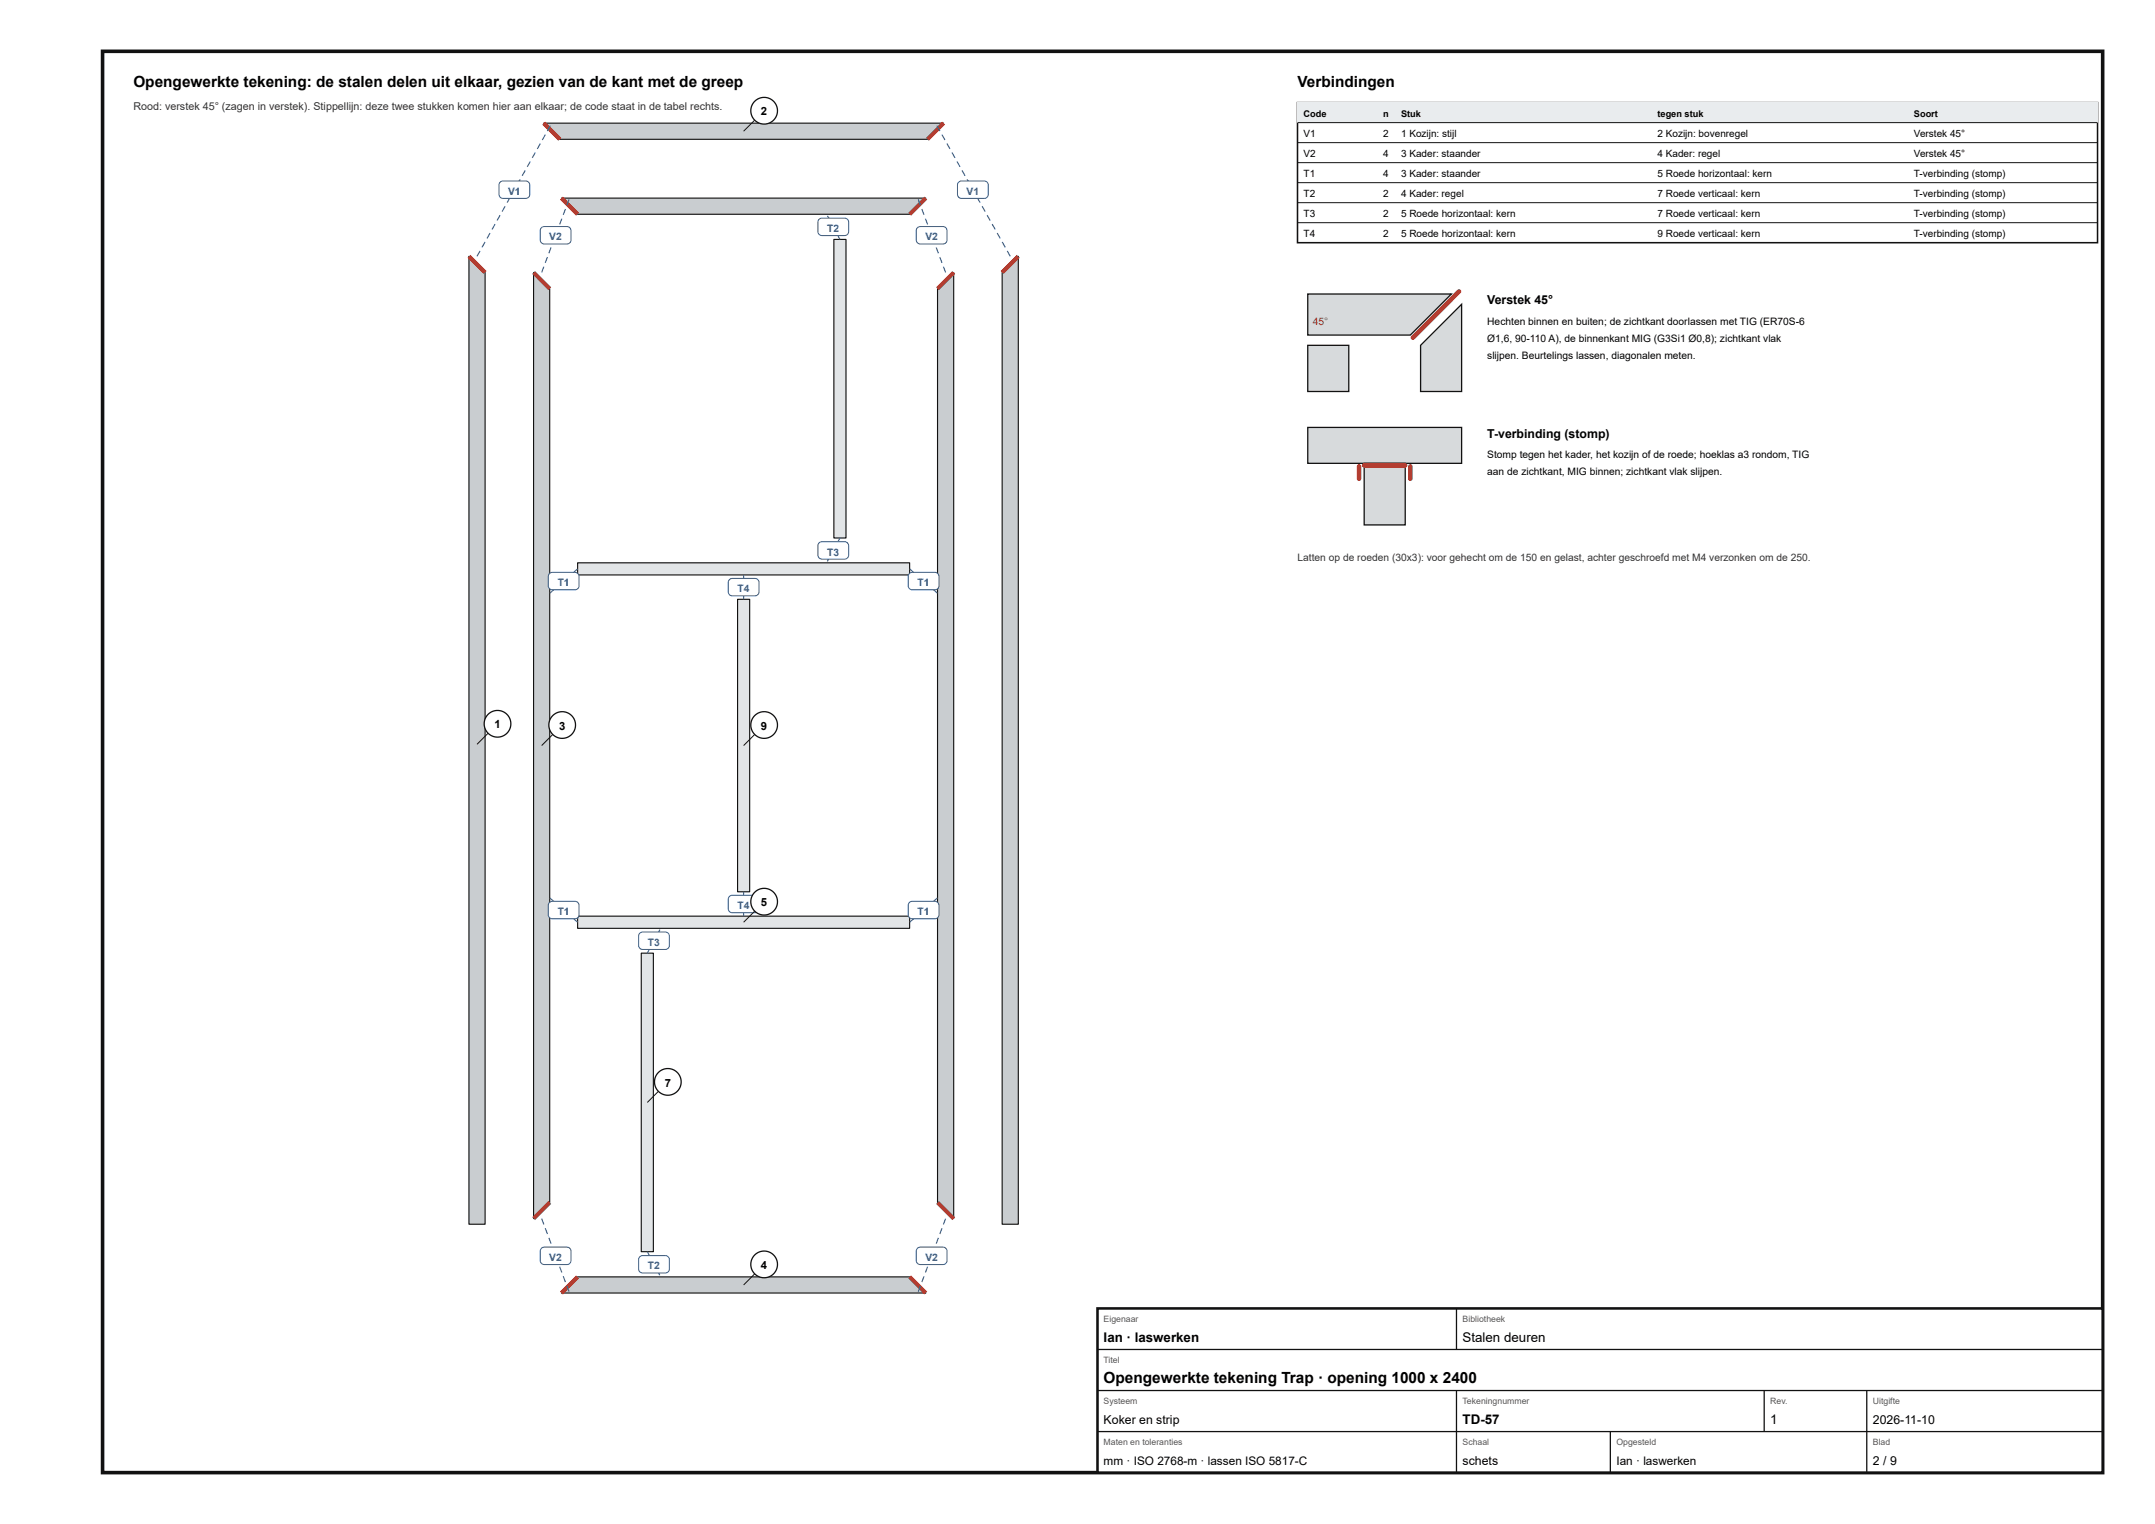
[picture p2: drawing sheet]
<svg xmlns="http://www.w3.org/2000/svg" width="420mm" height="297mm" viewBox="0 0 420 297" stroke-linecap="round" stroke-linejoin="round" font-family="sans-serif">
<path d="M20 10h390v277h-390z" fill="none" stroke="#111" stroke-width=".7" stroke-linecap="butt"/>
<path d="M91.4 50l3.2 3.1v185.5h-3.2z" fill="#c9cdd0"/>
<path d="M91.4 50l3.2 3.1v185.5h-3.2z" fill="none" stroke="#111" stroke-width=".22"/>
<path d="M91.4 50l3.2 3.1" fill="none" stroke="#c0392b" stroke-width=".8" stroke-linecap="butt"/>
<path d="M198.6 50v188.6h-3.2v-185.5z" fill="#c9cdd0"/>
<path d="M198.6 50v188.6h-3.2v-185.5z" fill="none" stroke="#111" stroke-width=".22"/>
<path d="M198.6 50l-3.2 3.1" fill="none" stroke="#c0392b" stroke-width=".8" stroke-linecap="butt"/>
<path d="M106 24h78l-3.2 3.2h-71.6z" fill="#c9cdd0"/>
<path d="M106 24h78l-3.2 3.2h-71.6z" fill="none" stroke="#111" stroke-width=".22"/>
<path d="M106 24l3.2 3.2M184 24l-3.2 3.2" fill="none" stroke="#c0392b" stroke-width=".8" stroke-linecap="butt"/>
<path d="M104 53.1l3.2 3.2v178l-3.2 3.2z" fill="#c9cdd0"/>
<path d="M104 53.1l3.2 3.2v178l-3.2 3.2z" fill="none" stroke="#111" stroke-width=".22"/>
<path d="M104 53.1l3.2 3.2M107.2 234.3l-3.2 3.2" fill="none" stroke="#c0392b" stroke-width=".8" stroke-linecap="butt"/>
<path d="M186 53.1v184.4l-3.2-3.2v-178z" fill="#c9cdd0"/>
<path d="M186 53.1v184.4l-3.2-3.2v-178z" fill="none" stroke="#111" stroke-width=".22"/>
<path d="M186 53.1l-3.2 3.2M182.8 234.3l3.2 3.2" fill="none" stroke="#c0392b" stroke-width=".8" stroke-linecap="butt"/>
<path d="M112.6 248.8h64.8l3.1 3.2h-71z" fill="#c9cdd0"/>
<path d="M112.6 248.8h64.8l3.1 3.2h-71z" fill="none" stroke="#111" stroke-width=".22"/>
<path d="M112.6 248.8l-3.1 3.2M177.4 248.8l3.1 3.2" fill="none" stroke="#c0392b" stroke-width=".8" stroke-linecap="butt"/>
<path d="M109.5 38.6h71l-3.1 3.2h-64.8z" fill="#c9cdd0"/>
<path d="M109.5 38.6h71l-3.1 3.2h-64.8z" fill="none" stroke="#111" stroke-width=".22"/>
<path d="M109.5 38.6l3.1 3.2M180.5 38.6l-3.1 3.2" fill="none" stroke="#c0392b" stroke-width=".8" stroke-linecap="butt"/>
<path d="M112.6 178.5h64.8v2.4h-64.8z" fill="#e2e5e7"/>
<path d="M112.6 178.5h64.8v2.4h-64.8z" fill="none" stroke="#111" stroke-width=".22"/>
<path d="M112.6 109.7h64.8v2.3h-64.8z" fill="#e2e5e7"/>
<path d="M112.6 109.7h64.8v2.3h-64.8z" fill="none" stroke="#111" stroke-width=".22"/>
<path d="M125 185.8h2.4v58.1h-2.4z" fill="#e2e5e7"/>
<path d="M125 185.8h2.4v58.1h-2.4z" fill="none" stroke="#111" stroke-width=".22"/>
<path d="M143.8 116.8h2.4v57h-2.4z" fill="#e2e5e7"/>
<path d="M143.8 116.8h2.4v57h-2.4z" fill="none" stroke="#111" stroke-width=".22"/>
<path d="M162.6 46.7h2.4v58.1h-2.4z" fill="#e2e5e7"/>
<path d="M162.6 46.7h2.4v58.1h-2.4z" fill="none" stroke="#111" stroke-width=".22"/>
<path d="M93.5 48.9l.2 .1-.6 1-.2-.1zM94.5 47.1l.2 .1-.6 1.1-.2-.1zM95.5 45.4l.2 .1-.6 1-.2-.1zM96.4 43.6l.2 .1-.6 1.1-.1-.1zM97.4 41.9l.2 .1-.6 1-.2-.1zM98.4 40.1l.2 .1-.6 1.1-.2-.1zM99.4 38.4l.2 .1-.6 1-.2-.1zM100.4 36.6l.2 .2-.6 1-.2-.1zM101.3 34.9l.2 .1-.6 1.1-.1-.2zM102.3 33.2l.2 .1-.6 1-.2-.1zM103.3 31.4l.2 .1-.6 1.1-.2-.1zM104.3 29.7l.2 .1-.6 1-.2-.1zM105.3 27.9l.1 .1-.5 1.1-.2-.1zM106.2 26.2l.2 .1-.6 1-.2-.1zM107.2 24.4l.2 .1-.6 1.1-.2-.1z" fill="#1f5fa8"/>
<path d="M97.5 35.5l.6-.2h4.4a.8 .8 0 0 1 .8 .8v1.8a.8 .8 0 0 1-.8 .8h-4.4a.8 .8 0 0 1-.8-.8v-2z" fill="#fff"/>
<path d="M97.5 35.5l.6-.2h4.4a.8 .8 0 0 1 .8 .8v1.8a.8 .8 0 0 1-.8 .8h-4.4a.8 .8 0 0 1-.8-.8v-2z" fill="none" stroke="#1f5fa8" stroke-width=".2"/>
<path d="M196.3 49l.2-.1 .6 1-.2 .1zM195.3 47.2l.2-.1 .6 1.1-.2 .1zM194.3 45.5l.2-.1 .6 1-.2 .1zM193.4 43.7l.2-.1 .5 1.1-.1 .1zM192.4 42l.2-.1 .6 1-.2 .1zM191.4 40.2l.2-.1 .6 1.1-.2 .1zM190.4 38.5l.2-.1 .6 1-.2 .1zM189.4 36.8l.2-.2 .6 1.1-.2 .1zM188.5 35l.2-.1 .5 1-.1 .2zM187.5 33.3l.2-.1 .6 1-.2 .1zM186.5 31.5l.2-.1 .6 1.1-.2 .1zM185.5 29.8l.2-.1 .6 1-.2 .1zM184.5 28l.2-.1 .6 1.1-.2 .1zM183.6 26.3l.2-.1 .5 1-.1 .1zM182.6 24.5l.2-.1 .6 1.1-.2 .1z" fill="#1f5fa8"/>
<path d="M186.9 35.5l.6-.2h4.4a.8 .8 0 0 1 .8 .8v1.8a.8 .8 0 0 1-.8 .8h-4.4a.8 .8 0 0 1-.8-.8v-2z" fill="#fff"/>
<path d="M186.9 35.5l.6-.2h4.4a.8 .8 0 0 1 .8 .8v1.8a.8 .8 0 0 1-.8 .8h-4.4a.8 .8 0 0 1-.8-.8v-2z" fill="none" stroke="#1f5fa8" stroke-width=".2"/>
<path d="M105.5 237.5h.2l.4 1.1-.2 .1zM106.2 239.4l.2-.1 .4 1.2h-.2zM106.9 241.3l.2-.1 .4 1.1-.2 .1zM107.6 243.2l.2-.1 .4 1.1-.2 .1zM108.3 245h.2l.4 1.1-.2 .1zM109 246.9l.2-.1 .5 1.1-.3 .1zM109.7 248.8l.2-.1 .5 1.1-.3 .1zM110.4 250.6h.2l.5 1.1-.3 .1z" fill="#1f5fa8"/>
<path d="M105.6 243.3l.5-.3h4.4a.8 .8 0 0 1 .8 .8v1.8a.8 .8 0 0 1-.8 .8h-4.4a.8 .8 0 0 1-.8-.8l.1-1.9z" fill="#fff"/>
<path d="M105.6 243.3l.5-.3h4.4a.8 .8 0 0 1 .8 .8v1.8a.8 .8 0 0 1-.8 .8h-4.4a.8 .8 0 0 1-.8-.8l.1-1.9z" fill="none" stroke="#1f5fa8" stroke-width=".2"/>
<path d="M105.9 51.9l.2 .1-.4 1.1h-.2zM106.6 50.1h.2l-.4 1.2-.2-.1zM107.3 48.2l.2 .1-.4 1.1-.2-.1zM108 46.3l.2 .1-.4 1.1-.2-.1zM108.7 44.4l.3 .1-.5 1.1h-.2zM109.4 42.6l.3 .1-.5 1.1-.2-.1zM110.1 40.7l.3 .1-.5 1.1-.2-.1zM110.9 38.8l.2 .1-.5 1.1h-.2z" fill="#1f5fa8"/>
<path d="M105.6 44.4l.5-.2h4.4a.8 .8 0 0 1 .8 .8v1.8a.8 .8 0 0 1-.8 .8h-4.4a.8 .8 0 0 1-.8-.8l.1-2z" fill="#fff"/>
<path d="M105.6 44.4l.5-.2h4.4a.8 .8 0 0 1 .8 .8v1.8a.8 .8 0 0 1-.8 .8h-4.4a.8 .8 0 0 1-.8-.8l.1-2z" fill="none" stroke="#1f5fa8" stroke-width=".2"/>
<path d="M184.3 237.5h.2l-.4 1.2-.2-.1zM183.6 239.3l.2 .1-.4 1.1h-.2zM182.9 241.2l.2 .1-.4 1.1-.2-.1zM182.2 243.1l.2 .1-.4 1.1-.2-.1zM181.5 245h.2l-.4 1.2-.3-.1zM180.8 246.8l.2 .1-.4 1.1-.3-.1zM180.1 248.7l.2 .1-.4 1.1-.3-.1zM179.4 250.6h.2l-.4 1.2-.3-.1z" fill="#1f5fa8"/>
<path d="M178.9 243.3l.6-.3h4.4a.8 .8 0 0 1 .8 .8v1.8a.8 .8 0 0 1-.8 .8h-4.4a.8 .8 0 0 1-.8-.8v-1.9z" fill="#fff"/>
<path d="M178.9 243.3l.6-.3h4.4a.8 .8 0 0 1 .8 .8v1.8a.8 .8 0 0 1-.8 .8h-4.4a.8 .8 0 0 1-.8-.8v-1.9z" fill="none" stroke="#1f5fa8" stroke-width=".2"/>
<path d="M183.9 52l.2-.1 .4 1.2h-.2zM183.2 50.1h.2l.4 1.1-.2 .1zM182.5 48.3l.2-.1 .4 1.1-.2 .1zM181.7 46.4l.3-.1 .4 1.1-.2 .1zM181 44.5l.3-.1 .4 1.2h-.2zM180.3 42.7l.3-.1 .4 1.1-.2 .1zM179.6 40.8l.2-.1 .5 1.1-.2 .1zM178.9 38.9l.2-.1 .5 1.2h-.2z" fill="#1f5fa8"/>
<path d="M178.9 44.4l.6-.2h4.4a.8 .8 0 0 1 .8 .8v1.8a.8 .8 0 0 1-.8 .8h-4.4a.8 .8 0 0 1-.8-.8v-2z" fill="#fff"/>
<path d="M178.9 44.4l.6-.2h4.4a.8 .8 0 0 1 .8 .8v1.8a.8 .8 0 0 1-.8 .8h-4.4a.8 .8 0 0 1-.8-.8v-2z" fill="none" stroke="#1f5fa8" stroke-width=".2"/>
<path d="M111.8 178.9l.9 .7-.1 .2-.9-.8zM110.3 177.5l.9 .8-.1 .2-1-.8zM108.8 176.2l.9 .8-.2 .2-.9-.8zM107.3 174.9l.9 .8-.2 .2-.9-.8z" fill="#1f5fa8"/>
<path d="M107.1 175.9l.6-.2h4.4a.8 .8 0 0 1 .8 .8v1.8a.8 .8 0 0 1-.8 .8h-4.4a.8 .8 0 0 1-.8-.8v-2z" fill="#fff"/>
<path d="M107.1 175.9l.6-.2h4.4a.8 .8 0 0 1 .8 .8v1.8a.8 .8 0 0 1-.8 .8h-4.4a.8 .8 0 0 1-.8-.8v-2z" fill="none" stroke="#1f5fa8" stroke-width=".2"/>
<path d="M177.3 179.6l.9-.7 .1 .1-.9 .8zM178.8 178.3l.9-.8 .2 .2-1 .8zM180.3 177l.9-.8 .2 .2-.9 .8zM181.8 175.7l.9-.8 .2 .2-.9 .8z" fill="#1f5fa8"/>
<path d="M177.3 175.9l.6-.2h4.4a.8 .8 0 0 1 .8 .8v1.8a.8 .8 0 0 1-.8 .8h-4.4a.8 .8 0 0 1-.8-.8v-2z" fill="#fff"/>
<path d="M177.3 175.9l.6-.2h4.4a.8 .8 0 0 1 .8 .8v1.8a.8 .8 0 0 1-.8 .8h-4.4a.8 .8 0 0 1-.8-.8v-2z" fill="none" stroke="#1f5fa8" stroke-width=".2"/>
<path d="M111.7 111.6l.9-.8 .1 .2-.9 .7zM110.1 112.9l1-.8 .1 .2-.9 .8zM108.6 114.2l.9-.8 .2 .2-.9 .8zM107.1 115.5l.9-.8 .2 .2-.9 .8z" fill="#1f5fa8"/>
<path d="M107.1 111.8l.6-.3h4.4a.8 .8 0 0 1 .8 .8v1.8a.8 .8 0 0 1-.8 .8h-4.4a.8 .8 0 0 1-.8-.8v-1.9z" fill="#fff"/>
<path d="M107.1 111.8l.6-.3h4.4a.8 .8 0 0 1 .8 .8v1.8a.8 .8 0 0 1-.8 .8h-4.4a.8 .8 0 0 1-.8-.8v-1.9z" fill="none" stroke="#1f5fa8" stroke-width=".2"/>
<path d="M177.4 110.8l.9 .8-.1 .1-.9-.7zM178.9 112.1l1 .8-.2 .2-.9-.8zM180.5 113.4l.9 .8-.2 .2-.9-.8zM182 114.7l.9 .8-.2 .2-.9-.8z" fill="#1f5fa8"/>
<path d="M177.3 111.8l.6-.3h4.4a.8 .8 0 0 1 .8 .8v1.8a.8 .8 0 0 1-.8 .8h-4.4a.8 .8 0 0 1-.8-.8v-1.9z" fill="#fff"/>
<path d="M177.3 111.8l.6-.3h4.4a.8 .8 0 0 1 .8 .8v1.8a.8 .8 0 0 1-.8 .8h-4.4a.8 .8 0 0 1-.8-.8v-1.9z" fill="none" stroke="#1f5fa8" stroke-width=".2"/>
<path d="M126.1 244l.2-.1 .6 1-.2 .2zM127.1 245.8l.1-.1 .6 1-.2 .1zM128 247.5l.2-.1 .5 1.1-.2 .1z" fill="#1f5fa8"/>
<path d="M124.8 244.9l.5-.2h4.4a.8 .8 0 0 1 .8 .8v1.8a.8 .8 0 0 1-.8 .8h-4.4a.8 .8 0 0 1-.8-.8v-2z" fill="#fff"/>
<path d="M124.8 244.9l.5-.2h4.4a.8 .8 0 0 1 .8 .8v1.8a.8 .8 0 0 1-.8 .8h-4.4a.8 .8 0 0 1-.8-.8v-2z" fill="none" stroke="#1f5fa8" stroke-width=".2"/>
<path d="M126.7 184.6l.2 .2-.6 1-.2-.1zM127.6 182.9l.2 .1-.5 1-.2-.1zM128.6 181.1l.2 .1-.6 1.1-.2-.1z" fill="#1f5fa8"/>
<path d="M124.8 181.9l.5-.3h4.4a.8 .8 0 0 1 .8 .8v1.8a.8 .8 0 0 1-.8 .8h-4.4a.8 .8 0 0 1-.8-.8v-1.9z" fill="#fff"/>
<path d="M124.8 181.9l.5-.3h4.4a.8 .8 0 0 1 .8 .8v1.8a.8 .8 0 0 1-.8 .8h-4.4a.8 .8 0 0 1-.8-.8v-1.9z" fill="none" stroke="#1f5fa8" stroke-width=".2"/>
<path d="M144.9 173.8h.2v1.2h-.2zM144.9 175.8h.2v1.2h-.2zM144.9 177.8h.2v.7h-.2z" fill="#1f5fa8"/>
<path d="M142.2 174.7l.6-.2h4.4a.8 .8 0 0 1 .8 .8v1.8a.8 .8 0 0 1-.8 .8h-4.4a.8 .8 0 0 1-.8-.8v-2z" fill="#fff"/>
<path d="M142.2 174.7l.6-.2h4.4a.8 .8 0 0 1 .8 .8v1.8a.8 .8 0 0 1-.8 .8h-4.4a.8 .8 0 0 1-.8-.8v-2z" fill="none" stroke="#1f5fa8" stroke-width=".2"/>
<path d="M144.9 115.6h.2v1.2h-.2zM144.9 113.6h.2v1.2h-.2zM144.9 112h.2v.8h-.2z" fill="#1f5fa8"/>
<path d="M142.2 113l.6-.3h4.4a.8 .8 0 0 1 .8 .8v1.8a.8 .8 0 0 1-.8 .8h-4.4a.8 .8 0 0 1-.8-.8v-1.9z" fill="#fff"/>
<path d="M142.2 113l.6-.3h4.4a.8 .8 0 0 1 .8 .8v1.8a.8 .8 0 0 1-.8 .8h-4.4a.8 .8 0 0 1-.8-.8v-1.9z" fill="none" stroke="#1f5fa8" stroke-width=".2"/>
<path d="M163.7 104.8l.2 .1-.6 1.1-.2-.1zM162.7 106.6l.2 .1-.5 1-.2-.1zM161.8 108.3l.2 .1-.6 1.1-.2-.1z" fill="#1f5fa8"/>
<path d="M159.7 105.8l.6-.2h4.4a.8 .8 0 0 1 .8 .8v1.8a.8 .8 0 0 1-.8 .8h-4.4a.8 .8 0 0 1-.8-.8v-2z" fill="#fff"/>
<path d="M159.7 105.8l.6-.2h4.4a.8 .8 0 0 1 .8 .8v1.8a.8 .8 0 0 1-.8 .8h-4.4a.8 .8 0 0 1-.8-.8v-2z" fill="none" stroke="#1f5fa8" stroke-width=".2"/>
<path d="M163.1 45.7l.2-.2 .6 1.1-.2 .1zM162.2 43.9l.2-.1 .5 1-.2 .1zM161.3 42.1l.1-.1 .6 1.1-.2 .1z" fill="#1f5fa8"/>
<path d="M159.7 42.7l.6-.2h4.4a.8 .8 0 0 1 .8 .8v1.8a.8 .8 0 0 1-.8 .8h-4.4a.8 .8 0 0 1-.8-.8v-1.9z" fill="#fff"/>
<path d="M159.7 42.7l.6-.2h4.4a.8 .8 0 0 1 .8 .8v1.8a.8 .8 0 0 1-.8 .8h-4.4a.8 .8 0 0 1-.8-.8v-1.9z" fill="none" stroke="#1f5fa8" stroke-width=".2"/>
<path d="M95.2 142.9l-2.2 2.2" fill="none" stroke="#111" stroke-width=".19"/>
<circle cx="97" cy="141.1" r="2.6" fill="#fff"/>
<circle cx="97" cy="141.1" r="2.6" fill="none" stroke="#111" stroke-width=".25"/>
<path d="M147.2 23.4l-2.2 2.2" fill="none" stroke="#111" stroke-width=".19"/>
<circle cx="149" cy="21.6" r="2.6" fill="#fff"/>
<circle cx="149" cy="21.6" r="2.6" fill="none" stroke="#111" stroke-width=".25"/>
<path d="M107.8 143.1l-2.2 2.2" fill="none" stroke="#111" stroke-width=".19"/>
<circle cx="109.6" cy="141.3" r="2.6" fill="#fff"/>
<circle cx="109.6" cy="141.3" r="2.6" fill="none" stroke="#111" stroke-width=".25"/>
<path d="M147.2 248.2l-2.2 2.2" fill="none" stroke="#111" stroke-width=".19"/>
<circle cx="149" cy="246.4" r="2.6" fill="#fff"/>
<circle cx="149" cy="246.4" r="2.6" fill="none" stroke="#111" stroke-width=".25"/>
<path d="M147.2 177.5l-2.2 2.2" fill="none" stroke="#111" stroke-width=".19"/>
<circle cx="149" cy="175.7" r="2.6" fill="#fff"/>
<circle cx="149" cy="175.7" r="2.6" fill="none" stroke="#111" stroke-width=".25"/>
<path d="M128.4 212.6l-2.2 2.2" fill="none" stroke="#111" stroke-width=".19"/>
<circle cx="130.2" cy="210.8" r="2.6" fill="#fff"/>
<circle cx="130.2" cy="210.8" r="2.6" fill="none" stroke="#111" stroke-width=".25"/>
<path d="M147.2 143.1l-2.2 2.2" fill="none" stroke="#111" stroke-width=".19"/>
<circle cx="149" cy="141.3" r="2.6" fill="#fff"/>
<circle cx="149" cy="141.3" r="2.6" fill="none" stroke="#111" stroke-width=".25"/>
<path d="M253 20h156v27.3h-156z" fill="none" stroke="#111" stroke-width=".3"/>
<path d="M253 20h156v3.9h-156z" fill="#e9ecee"/>
<path d="M253 23.9h156M253 27.8h156M253 31.7h156M253 35.6h156M253 39.5h156M253 43.4h156" fill="none" stroke="#111" stroke-width=".19"/>
<path d="M255 57.3h28l-8 8h-20z" fill="#d7dadc"/>
<path d="M255 57.3h28l-8 8h-20z" fill="none" stroke="#111" stroke-width=".25"/>
<path d="M255 67.3h8v9h-8z" fill="#d7dadc"/>
<path d="M255 67.3h8v9h-8z" fill="none" stroke="#111" stroke-width=".25"/>
<path d="M285 59.3v17h-8v-9z" fill="#d7dadc"/>
<path d="M285 59.3v17h-8v-9z" fill="none" stroke="#111" stroke-width=".25"/>
<path d="M284.5 56.8l-9 9" fill="none" stroke="#c0392b" stroke-width=".9"/>
<path d="M255 83.3h30v7h-30z" fill="#d7dadc"/>
<path d="M255 83.3h30v7h-30z" fill="none" stroke="#111" stroke-width=".25"/>
<path d="M266 90.3h8v12h-8z" fill="#d7dadc"/>
<path d="M266 90.3h8v12h-8z" fill="none" stroke="#111" stroke-width=".25"/>
<path d="M265 90.9v2.4M266 90.7h8M275 90.9v2.4" fill="none" stroke="#c0392b" stroke-width=".9"/>
<path d="M214 255h196v32h-196z" fill="#fff"/>
<path d="M214 255h196v32h-196z" fill="none" stroke="#111" stroke-width=".5"/>
<path d="M284 255v8M214 263h196M214 271h196M214 279h196M284 271v16M314 279v8M344 271v8M364 271v16" fill="none" stroke="#111" stroke-width=".25"/>
<g font-size="3">
<text x="26" y="17">Opengewerkte tekening: de stalen delen uit elkaar, gezien van de kant met de greep</text>
<text x="253" y="17">Verbindingen</text>
<text x="215.2" y="269.6">Opengewerkte tekening Trap · opening 1000 x 2400</text>
</g>
<g font-size="2.6">
<text x="215.2" y="261.6">Ian · laswerken</text>
<text x="285.2" y="261.6">Stalen deuren</text>
<text x="285.2" y="277.6">TD-57</text>
<text x="345.2" y="277.6">1</text>
</g>
<g font-size="2.4">
<text x="290" y="59.3">Verstek 45°</text>
<text x="290" y="85.3">T-verbinding (stomp)</text>
<text x="215.2" y="277.6">Koker en strip</text>
<text x="365.2" y="277.6">2026-11-10</text>
<text x="285.2" y="285.6">schets</text>
<text x="365.2" y="285.6">2 / 9</text>
</g>
<g font-size="2.3">
<text x="215.2" y="285.6">mm · ISO 2768-m · lassen ISO 5817-C</text>
<text x="315.2" y="285.6">Ian · laswerken</text>
</g>
<g font-size="2.2">
<text x="148.4" y="22.5">2</text>
<text x="96.4" y="142">1</text>
<text x="109" y="142.2">3</text>
<text x="148.4" y="142.2">9</text>
<text x="148.4" y="176.6">5</text>
<text x="129.6" y="211.7">7</text>
<text x="148.4" y="247.3">4</text>
</g>
<text font-size="2.1" fill="#333" x="26" y="21.5">Rood: verstek 45° (zagen in verstek). Stippellijn: deze twee stukken komen hier aan elkaar; de code staat in de tabel rechts.</text>
<g font-size="2" fill="#1f5fa8">
<text x="99.1" y="38">V1</text>
<text x="188.5" y="38">V1</text>
<text x="107.1" y="46.9">V2</text>
<text x="161.3" y="45.2">T2</text>
<text x="180.4" y="46.9">V2</text>
<text x="161.3" y="108.3">T3</text>
<text x="108.7" y="114.2">T1</text>
<text x="143.8" y="115.4">T4</text>
<text x="178.9" y="114.2">T1</text>
<text x="108.7" y="178.4">T1</text>
<text x="143.8" y="177.2">T4</text>
<text x="178.9" y="178.4">T1</text>
<text x="126.4" y="184.3">T3</text>
<text x="107.1" y="245.7">V2</text>
<text x="180.4" y="245.7">V2</text>
<text x="126.4" y="247.4">T2</text>
</g>
<text font-size="2" fill="#c0392b" x="256" y="63.3">45°</text>
<g font-size="2">
<text x="290" y="63.3">Hechten binnen en buiten; de zichtkant doorlassen met TIG (ER70S-6</text>
<text x="290" y="66.6">Ø1,6, 90-110 A), de binnenkant MIG (G3Si1 Ø0,8); zichtkant vlak</text>
<text x="290" y="69.9">slijpen. Beurtelings lassen, diagonalen meten.</text>
<text x="290" y="89.3">Stomp tegen het kader, het kozijn of de roede; hoeklas a3 rondom, TIG</text>
<text x="290" y="92.6">aan de zichtkant, MIG binnen; zichtkant vlak slijpen.</text>
</g>
<text font-size="2" fill="#333" x="253" y="109.3">Latten op de roeden (30x3): voor gehecht om de 150 en gelast, achter geschroefd met M4 verzonken om de 250.</text>
<g font-size="1.9">
<text x="254.2" y="26.6">V1</text>
<text x="269.7" y="26.6">2</text>
<text x="273.2" y="26.6">1 Kozijn: stijl</text>
<text x="323.2" y="26.6">2 Kozijn: bovenregel</text>
<text x="373.2" y="26.6">Verstek 45°</text>
<text x="254.2" y="30.5">V2</text>
<text x="254.2" y="34.4">T1</text>
<text x="269.7" y="30.5">4</text>
<text x="269.7" y="34.4">4</text>
<text x="273.2" y="30.5">3 Kader: staander</text>
<text x="273.2" y="34.4">3 Kader: staander</text>
<text x="323.2" y="30.5">4 Kader: regel</text>
<text x="323.2" y="34.4">5 Roede horizontaal: kern</text>
<text x="373.2" y="30.5">Verstek 45°</text>
<text x="373.2" y="34.4">T-verbinding (stomp)</text>
<text x="254.2" y="38.3">T2</text>
<text x="269.7" y="38.3">2</text>
<text x="273.2" y="38.3">4 Kader: regel</text>
<text x="323.2" y="38.3">7 Roede verticaal: kern</text>
<text x="373.2" y="38.3">T-verbinding (stomp)</text>
<text x="254.2" y="42.2">T3</text>
<text x="254.2" y="46.1">T4</text>
<text x="269.7" y="42.2">2</text>
<text x="269.7" y="46.1">2</text>
<text x="273.2" y="42.2">5 Roede horizontaal: kern</text>
<text x="273.2" y="46.1">5 Roede horizontaal: kern</text>
<text x="323.2" y="42.2">7 Roede verticaal: kern</text>
<text x="323.2" y="46.1">9 Roede verticaal: kern</text>
<text x="373.2" y="42.2">T-verbinding (stomp)</text>
<text x="373.2" y="46.1">T-verbinding (stomp)</text>
</g>
<g font-size="1.8">
<text x="254.2" y="22.7">Code</text>
<text x="269.7" y="22.7">n</text>
<text x="273.2" y="22.7">Stuk</text>
<text x="323.2" y="22.7">tegen stuk</text>
<text x="373.2" y="22.7">Soort</text>
</g>
<g font-size="1.7" fill="#555">
<text x="215.2" y="257.6">Eigenaar</text>
<text x="285.2" y="257.6">Bibliotheek</text>
<text x="215.2" y="265.6">Titel</text>
<text x="215.2" y="273.6">Systeem</text>
<text x="285.2" y="273.6">Tekeningnummer</text>
<text x="345.2" y="273.6">Rev.</text>
<text x="365.2" y="273.6">Uitgifte</text>
<text x="215.2" y="281.6">Maten en toleranties</text>
<text x="285.2" y="281.6">Schaal</text>
<text x="315.2" y="281.6">Opgesteld</text>
<text x="365.2" y="281.6">Blad</text>
</g>
</svg>
